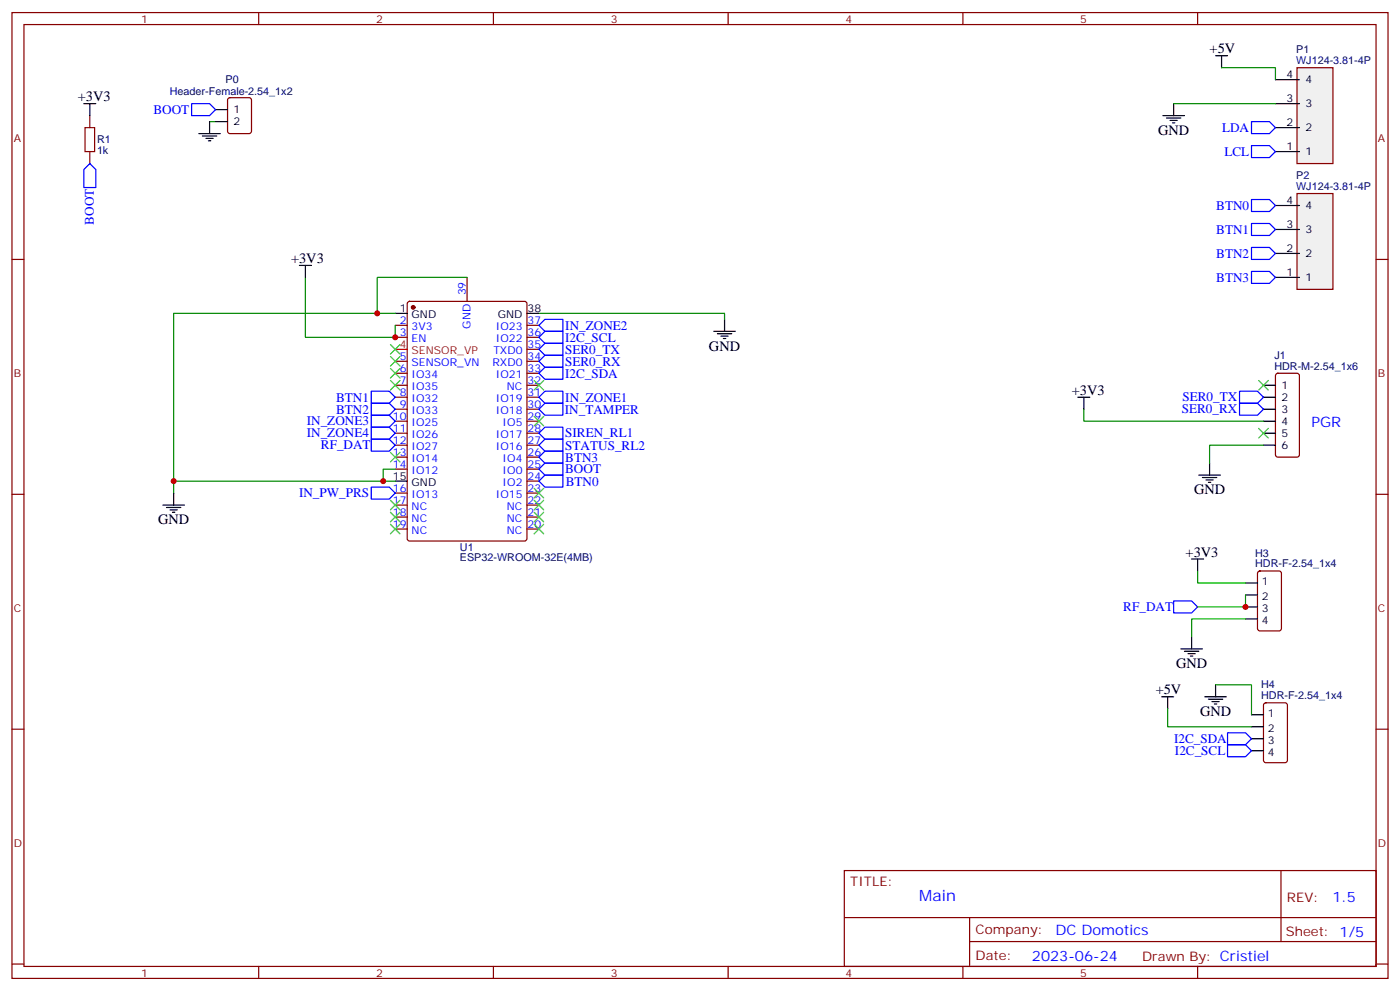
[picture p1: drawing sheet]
<svg xmlns="http://www.w3.org/2000/svg" width="412mm" height="292mm" viewBox="0 0 412 292" stroke-linecap="round" stroke-linejoin="round" font-family="sans-serif">
<g fill="none" stroke="#870000" stroke-width=".35">
<path d="M3.5 3.7h405.4v284.3h-405.4zM7.1 7.2h398.2v277.3h-398.2zM76.2 3.7v3.5M145.3 3.7v3.5M214.5 3.7v3.5M283.6 3.7v3.5M352.8 3.7v3.5M26.5 34v3.6M67.3 29l.4-.2h5.7l.6 .4 .1 9.4-.5 .7h-5.9l-.6-.4-.1-9.4zM26.5 44.6v3.6M3.5 76.4h3.6M405.3 76.4h3.6"/>
<path d="M116.4 95.8h3.5M116.4 99.3h3.5M120.2 88.9l.4-.2h33.9l.7 .5v69.4l-.4 .6-34.2 .1-.6-.5-.1-69.4zM137.6 81.7v7M155.2 95.8h3.5M155.2 99.3h3.5M116.4 106.4h3.5M116.4 109.9h3.5M116.4 113.4h3.5M116.4 116.9h3.5M155.2 106.4h3.5M155.2 109.9h3.5"/>
<path d="M155.2 113.4h3.5M155.2 116.9h3.5M155.2 102.8h3.5M375.9 110.1l.5-.2h5.7l.6 .4 .1 23.6-.5 .6-5.9 .1-.6-.5-.1-23.5zM116.4 120.5h3.5M116.4 124h3.5M116.4 127.5h3.5M116.4 131.1h3.5M116.4 134.6h3.5M116.4 138.1h3.5M155.2 120.5h3.5M155.2 124h3.5"/>
<path d="M155.2 127.5h3.5M155.2 131.1h3.5M155.2 134.6h3.5M155.2 138.1h3.5M3.5 145.5h3.6M116.4 145.2h3.5M116.4 148.7h3.5M116.4 152.2h3.5M116.4 155.8h3.5M155.2 145.2h3.5M155.2 148.7h3.5M155.2 152.2h3.5"/>
<path d="M155.2 155.8h3.5M155.2 141.6h3.5M405.3 145.5h3.6M370.7 168.3l.4-.2h5.7l.6 .4 .1 16.5-.5 .7h-5.9l-.6-.4-.1-16.5zM3.5 214.7h3.6M372.4 207.1l.5-.2h5.6l.7 .4v16.5l-.4 .7h-5.9l-.7-.4v-16.5zM405.3 214.7h3.6M248.7 256.3h156.6v28.2h-156.6zM377.3 256.3v20.9M248.7 270.1h156.5M285.6 277.2h119.6M285.6 270.1v14.2"/>
<path d="M3.5 283.8h3.6M76.2 284.5v3.5M145.3 284.5v3.5M214.5 284.5v3.5M283.6 284.5v3.5M352.8 284.5v3.5M405.3 283.8h3.6"/>
</g>
<circle cx="121.7" cy="90.5" r=".53" fill="#870000" stroke="#870000" stroke-width=".35"/>
<g fill="none" stroke="#000" stroke-width=".35">
<path d="M24.7 30.5h3.5M26.5 30.5v3.5M58.6 39.3h6.3M61.7 35.8v3.5M63.5 32.3h3.5M63.5 35.8h3.5M59.6 40h4.3M60.7 40.7h2.1M61.4 41.5h.7M88.2 78.1h3.5M90 78.1v3.6M116.4 92.3h3.5"/>
<path d="M155.2 92.3h3.5M210.3 97.5h6.3M211.3 98.2h4.2M212.4 99h2.1M213.1 99.7h.7M213.4 94v3.5M317.5 116.9h3.5M319.3 116.9v3.6M372.2 113.4h3.5M372.2 116.9h3.5M353.1 139.9h6.4M356.3 136.3v3.6"/>
<path d="M372.2 120.5h3.5M372.2 124h3.5M372.2 127.5h3.5M372.2 131.1h3.5M48 148.7h6.3M49 149.4h4.3M50.1 150.1h2.1M50.8 150.8h.7M51.2 145.2v3.5M116.4 141.6h3.5M354.2 140.6h4.2M355.2 141.3h2.2"/>
<path d="M356 142h.7M351 164.6h3.5M352.8 164.6v3.5M366.9 171.6h3.5M366.9 175.2h3.5M366.9 178.7h3.5M347.8 191h6.4M348.9 191.7h4.2M350 192.4h2.1M350.7 193.1h.7M351 187.5v3.5M366.9 182.2h3.5"/>
<path d="M342.2 205.1h3.5M344 205.1v3.6M354.9 205.1h6.3M356 205.8h4.2M357 206.6h2.1M357.7 207.3h.7M358.1 201.6v3.5M368.7 210.4h3.5M368.7 214h3.5M368.7 217.5h3.5M368.7 221h3.5"/>
</g>
<path d="M116.4 102.8h3.5" fill="none" stroke="#f00" stroke-width=".35"/>
<g fill="none" stroke="#008700" stroke-width=".35">
<path d="M61.7 35.8h1.8M90 81.7v17.6h26.4v-3.5M116.4 92.3h-65.2v49.3M137.6 81.7h-26.5v10.6M158.7 92.3h54.7v1.7M116.4 138.1h-3.5v3.5M319.3 120.5v3.5h52.9M372.2 131.1h-15.9v5.2M116.4 141.6h-65.2v3.6M352.8 168.1v3.5h14.1M366.9 175.2v3.5h-14.1M366.9 182.2h-15.9v5.3"/>
<path d="M344 208.7v5.3h24.7M358.1 201.6h10.6v8.8"/>
</g>
<g fill="none" stroke="#00f" stroke-width=".35">
<path d="M56.4 30.5h5.3l1.8 1.8-1.8 1.7h-5.3zM26.5 48.2l1.7 1.7v5.3h-3.5v-5.3zM158.7 99.3l1.8-1.8h5.3v3.6h-5.3zM158.7 95.8l1.8-1.8h5.3v3.5h-5.3zM109.4 115.2h5.3l1.7 1.7-1.7 1.8h-5.3zM109.4 118.7h5.3l1.7 1.8-1.7 1.7h-5.3zM158.7 109.9l1.8-1.8h5.3v3.6h-5.3zM158.7 102.8l1.8-1.7h5.3v3.5h-5.3zM158.7 106.4l1.8-1.8h5.3v3.5h-5.3zM158.7 116.9l1.8-1.7h5.3v3.5h-5.3zM365.1 118.7h5.3l1.8 1.8-1.8 1.7h-5.3zM365.1 115.2h5.3l1.8 1.7-1.8 1.8h-5.3z"/>
<path d="M109.4 122.2h5.3l1.7 1.8-1.7 1.8h-5.3zM109.4 125.8h5.3l1.7 1.7-1.7 1.8h-5.3zM109.4 129.3h5.3l1.7 1.8-1.7 1.7h-5.3zM158.7 131.1l1.8-1.8h5.3v3.5h-5.3zM158.7 127.5l1.8-1.7h5.3v3.5h-5.3zM158.7 120.5l1.8-1.8h5.3v3.5h-5.3zM158.7 138.1l1.8-1.8h5.3v3.6h-5.3zM109.4 143.4h5.3l1.7 1.8-1.7 1.7h-5.3zM158.7 141.6l1.8-1.7h5.3v3.5h-5.3zM345.7 176.9h5.3l1.8 1.8-1.8 1.7h-5.3zM361.6 219.3h5.3l1.8 1.7-1.8 1.8h-5.3zM361.6 215.7h5.3l1.8 1.8-1.8 1.8h-5.3z"/>
</g>
<path d="M25 37.6h2.9v7h-2.9z" fill="none" stroke="#a10000" stroke-width=".35"/>
<g fill="none" stroke="#3c3" stroke-width=".35">
<path d="M115 101.4l2.8 2.8M115 105l2.8 2.8M117.8 101.4l-2.8 2.8M117.8 105l-2.8 2.8M157.3 112l2.9 2.8M160.2 112l-2.9 2.8M370.8 112l2.8 2.8M373.6 112l-2.8 2.8M115 133.2l2.8 2.8M117.8 133.2l-2.8 2.8M157.3 122.6l2.9 2.8M160.2 122.6l-2.9 2.8"/>
<path d="M370.8 126.1l2.8 2.8M373.6 126.1l-2.8 2.8M115 154.3l2.8 2.9M115 150.8l2.8 2.8M115 147.3l2.8 2.8M117.8 154.3l-2.8 2.9M117.8 150.8l-2.8 2.8M117.8 147.3l-2.8 2.8M157.3 154.3l2.9 2.9M157.3 150.8l2.9 2.8M157.3 147.3l2.9 2.8M157.3 143.8l2.9 2.8"/>
<path d="M160.2 154.3l-2.9 2.9M160.2 150.8l-2.9 2.8M160.2 147.3l-2.9 2.8M160.2 143.8l-2.9 2.8"/>
</g>
<path d="M382.1 19.9h10.5v28.3h-10.5z" fill="#f0f0f0" stroke="#870000" stroke-width=".35"/>
<path d="M358.1 16.4h3.5M359.8 16.4v3.5M342.5 34h6.4M343.6 34.7h4.2M344.7 35.5h2.1M345.4 36.2h.7M345.7 30.5v3.5M375.7 37.6h7.1M375.7 30.5h7.1M375.7 23.5h7.1M375.7 44.6h7.1" fill="none" stroke="#000" stroke-width=".35"/>
<path d="M359.8 19.9h15.9v3.6M345.7 30.5h30" fill="none" stroke="#008700" stroke-width=".35"/>
<path d="M368.7 35.8h5.2l1.8 1.8-1.8 1.7h-5.2zM368.7 42.9h5.2l1.8 1.7-1.8 1.8h-5.2z" fill="none" stroke="#00f" stroke-width=".35"/>
<path d="M382.1 57h10.5v28.2h-10.5z" fill="#f0f0f0" stroke="#870000" stroke-width=".35"/>
<path d="M375.7 74.6h7.1M375.7 67.6h7.1M375.7 60.5h7.1M375.7 81.7h7.1" fill="none" stroke="#000" stroke-width=".35"/>
<path d="M368.7 58.7h5.2l1.8 1.8-1.8 1.8h-5.2zM368.7 65.8h5.2l1.8 1.8-1.8 1.7h-5.2zM368.7 72.8h5.2l1.8 1.8-1.8 1.8h-5.2zM368.7 79.9h5.2l1.8 1.8-1.8 1.7h-5.2zM158.7 134.6l1.8-1.8h5.3v3.5h-5.3z" fill="none" stroke="#00f" stroke-width=".35"/>
<path d="M115 108.5l2.8 2.8M115 112l2.8 2.8M117.8 108.5l-2.8 2.8M117.8 112l-2.8 2.8" fill="none" stroke="#3c3" stroke-width=".35"/>
<g fill="#c00">
<circle cx="51.2" cy="141.6" r=".88"/>
<circle cx="111.1" cy="92.3" r=".88"/>
<circle cx="112.9" cy="141.6" r=".88"/>
<circle cx="116.4" cy="99.3" r=".88"/>
<circle cx="366.9" cy="178.7" r=".88"/>
</g>
<text font-size="4.6" fill="#00f" x="270.8" y="265.3">Main</text>
<g font-size="4.2">
<text x="356.3" y="15.7">+5V</text>
<text x="22.9" y="29.8">+3V3</text>
<text x="341.1" y="39.7">GND</text>
<text x="85.7" y="77.4">+3V3</text>
<text x="208.8" y="103.2">GND</text>
<text x="315.7" y="116.2">+3V3</text>
<text x="351.7" y="145.5">GND</text>
<text x="46.6" y="154.3">GND</text>
<text x="349.2" y="163.9">+3V3</text>
<text x="346.4" y="196.7">GND</text>
<text x="340.4" y="204.4">+5V</text>
<text x="353.5" y="210.8">GND</text>
</g>
<g font-size="4.2" fill="#00f">
<text x="386.3" y="125.8">PGR</text>
<text x="392.5" y="265.6">1.5</text>
<text x="310.9" y="275.1">DC Domotics</text>
<text x="304" y="282.9">2023-06-24</text>
</g>
<g font-size="3.9" fill="#00f">
<text x="45.2" y="33.4">BOOT</text>
<text x="360" y="38.8">LDA</text>
<text x="360.7" y="45.9">LCL</text>
<text x="358.3" y="61.8">BTN0</text>
<text x="27.6" y="66.2" transform="rotate(-90 27.6 66.2)">BOOT</text>
<text x="358.3" y="68.8">BTN1</text>
<text x="358.3" y="75.9">BTN2</text>
<text x="358.3" y="82.9">BTN3</text>
<text x="166.5" y="100.6">I2C_SCL</text>
<text x="166.5" y="97.1">IN_ZONE2</text>
<text x="166.4" y="104.1">SER0_TX</text>
<text x="166.4" y="107.6">SER0_RX</text>
<text x="166.4" y="111.1">I2C_SDA</text>
<text x="99" y="118.2">BTN1</text>
<text x="166.5" y="118.3">IN_ZONE1</text>
<text x="348.3" y="118.2">SER0_TX</text>
<text x="90.4" y="125.3">IN_ZONE3</text>
<text x="99" y="121.7">BTN2</text>
<text x="166.4" y="121.8">IN_TAMPER</text>
<text x="348.1" y="121.7">SER0_RX</text>
<text x="90.4" y="128.8">IN_ZONE4</text>
<text x="166.5" y="128.8">SIREN_RL1</text>
<text x="94.5" y="132.3">RF_DAT</text>
<text x="166.5" y="135.9">BTN3</text>
<text x="166.5" y="132.4">STATUS_RL2</text>
<text x="166.5" y="139.4">BOOT</text>
<text x="166.6" y="142.9">BTN0</text>
<text x="88.1" y="146.4">IN_PW_PRS</text>
<text x="330.9" y="180">RF_DAT</text>
<text x="345.9" y="218.8">I2C_SDA</text>
<text x="346.1" y="222.3">I2C_SCL</text>
</g>
<g font-size="3.9" fill="#800">
<text x="250.5" y="260.9">TITLE:</text>
<text x="379.1" y="265.6">REV:</text>
<text x="287.4" y="275.1">Company:</text>
<text x="378.7" y="275.7">Sheet: 1/5</text>
<text x="287.4" y="282.8">Date:</text>
<text x="336.4" y="282.8">Drawn By: Cristiel</text>
</g>
<g font-size="3.2" fill="#800">
<text x="41.6" y="6.7">1</text>
<text x="110.8" y="6.7">2</text>
<text x="179.9" y="6.7">3</text>
<text x="249.1" y="6.7">4</text>
<text x="318.2" y="6.7">5</text>
<text x="4.1" y="41.8">A</text>
<text x="405.9" y="41.8">A</text>
<text x="4.1" y="110.9">B</text>
<text x="405.9" y="110.9">B</text>
<text x="4.1" y="180.1">C</text>
<text x="405.9" y="180.1">C</text>
<text x="4.1" y="249.2">D</text>
<text x="405.9" y="249.2">D</text>
<text x="41.6" y="287.5">1</text>
<text x="110.8" y="287.5">2</text>
<text x="179.9" y="287.5">3</text>
<text x="249.1" y="287.5">4</text>
<text x="318.2" y="287.5">5</text>
</g>
<g font-size="3.2" fill="#000080">
<text x="381.8" y="15.6">P1</text>
<text x="381.8" y="18.9">WJ124-3.81-4P</text>
<text x="50" y="28">Header-Female-2.54_1x2</text>
<text x="66.4" y="24.5">P0</text>
<text x="28.6" y="45.4">1k</text>
<text x="28.6" y="42.2">R1</text>
<text x="381.8" y="52.7">P2</text>
<text x="381.8" y="55.9">WJ124-3.81-4P</text>
<text x="375.4" y="105.7">J1</text>
<text x="375.4" y="108.8">HDR-M-2.54_1x6</text>
<text x="135.5" y="165.3">ESP32-WROOM-32E(4MB)</text>
<text x="135.5" y="162.1">U1</text>
<text x="369.7" y="167">HDR-F-2.54_1x4</text>
<text x="369.7" y="163.9">H3</text>
<text x="371.5" y="202.7">H4</text>
<text x="371.5" y="205.8">HDR-F-2.54_1x4</text>
</g>
<g font-size="3.2">
<text x="379" y="23.1">4</text>
<text x="384.5" y="24.5">4</text>
<text x="68.8" y="33.3">1</text>
<text x="379" y="30.2">3</text>
<text x="384.5" y="31.6">3</text>
<text x="68.8" y="36.9">2</text>
<text x="379" y="37.2">2</text>
<text x="384.5" y="38.6">2</text>
<text x="379" y="44.3">1</text>
<text x="384.5" y="45.7">1</text>
<text x="379" y="60.1">4</text>
<text x="384.5" y="61.6">4</text>
<text x="379" y="67.2">3</text>
<text x="384.5" y="68.6">3</text>
<text x="379" y="74.3">2</text>
<text x="384.5" y="75.7">2</text>
<text x="379" y="81.3">1</text>
<text x="384.5" y="82.7">1</text>
<text x="117.8" y="91.9">1</text>
<text x="121.2" y="93.7">GND</text>
<text x="146.6" y="93.7">GND</text>
<text x="155.4" y="91.9">38</text>
<text x="377.5" y="114.5">1</text>
<text x="377.5" y="118">2</text>
<text x="377.5" y="121.5">3</text>
<text x="377.5" y="125.1">4</text>
<text x="377.5" y="128.6">5</text>
<text x="377.5" y="132.1">6</text>
<text x="115.7" y="141.3">15</text>
<text x="121.2" y="143.1">GND</text>
<text x="371.7" y="172.3">1</text>
<text x="371.7" y="176.6">2</text>
<text x="371.7" y="180.1">3</text>
<text x="371.7" y="183.6">4</text>
<text x="373.5" y="211.1">1</text>
<text x="373.5" y="215.4">2</text>
<text x="373.5" y="218.9">3</text>
<text x="373.5" y="222.4">4</text>
</g>
<g font-size="3.2" fill="#00f">
<text x="137.2" y="87" transform="rotate(-90 137.2 87)">39</text>
<text x="117.8" y="95.4">2</text>
<text x="155.4" y="95.4">37</text>
<text x="117.8" y="99">3</text>
<text x="121.2" y="97.2">3V3</text>
<text x="121.2" y="100.7">EN</text>
<text x="138.6" y="96.7" transform="rotate(-90 138.6 96.7)">GND</text>
<text x="146.1" y="100.7">IO22</text>
<text x="146.1" y="97.2">IO23</text>
<text x="155.4" y="99">36</text>
<text x="117.8" y="106">5</text>
<text x="121.2" y="107.8">SENSOR_VN</text>
<text x="145.1" y="107.8">RXD0</text>
<text x="145.3" y="104.2">TXD0</text>
<text x="155.4" y="106">34</text>
<text x="155.4" y="102.5">35</text>
<text x="117.8" y="109.5">6</text>
<text x="117.8" y="113.1">7</text>
<text x="121.2" y="111.3">IO34</text>
<text x="146.1" y="111.3">IO21</text>
<text x="155.4" y="113.1">32</text>
<text x="155.4" y="109.5">33</text>
<text x="117.8" y="116.6">8</text>
<text x="121.2" y="114.8">IO35</text>
<text x="121.2" y="118.4">IO32</text>
<text x="146.1" y="118.4">IO19</text>
<text x="149.3" y="114.8">NC</text>
<text x="155.4" y="116.6">31</text>
<text x="115.7" y="123.6">10</text>
<text x="117.8" y="120.1">9</text>
<text x="121.2" y="121.9">IO33</text>
<text x="121.2" y="125.4">IO25</text>
<text x="146.1" y="121.9">IO18</text>
<text x="148.1" y="125.4">IO5</text>
<text x="155.4" y="123.6">29</text>
<text x="155.4" y="120.1">30</text>
<text x="115.7" y="127.2">11</text>
<text x="115.7" y="130.7">12</text>
<text x="121.2" y="128.9">IO26</text>
<text x="146.1" y="128.9">IO17</text>
<text x="155.4" y="130.7">27</text>
<text x="155.4" y="127.2">28</text>
<text x="115.7" y="134.2">13</text>
<text x="115.7" y="137.8">14</text>
<text x="121.2" y="132.5">IO27</text>
<text x="121.2" y="136">IO14</text>
<text x="146.1" y="132.5">IO16</text>
<text x="148.1" y="136">IO4</text>
<text x="155.4" y="137.8">25</text>
<text x="155.4" y="134.2">26</text>
<text x="121.2" y="139.5">IO12</text>
<text x="148.1" y="143.1">IO2</text>
<text x="148.1" y="139.5">IO0</text>
<text x="155.4" y="141.3">24</text>
<text x="115.7" y="144.8">16</text>
<text x="115.7" y="148.3">17</text>
<text x="121.2" y="146.6">IO13</text>
<text x="146.1" y="146.6">IO15</text>
<text x="155.4" y="148.3">22</text>
<text x="155.4" y="144.8">23</text>
<text x="115.7" y="151.9">18</text>
<text x="115.7" y="155.4">19</text>
<text x="121.2" y="150.1">NC</text>
<text x="121.2" y="153.6">NC</text>
<text x="149.3" y="153.6">NC</text>
<text x="149.3" y="150.1">NC</text>
<text x="155.4" y="155.4">20</text>
<text x="155.4" y="151.9">21</text>
<text x="121.2" y="157.2">NC</text>
<text x="149.3" y="157.2">NC</text>
</g>
<g font-size="3.2" fill="#f00">
<text x="117.8" y="102.5">4</text>
<text x="121.2" y="104.2">SENSOR_VP</text>
</g>
</svg>
